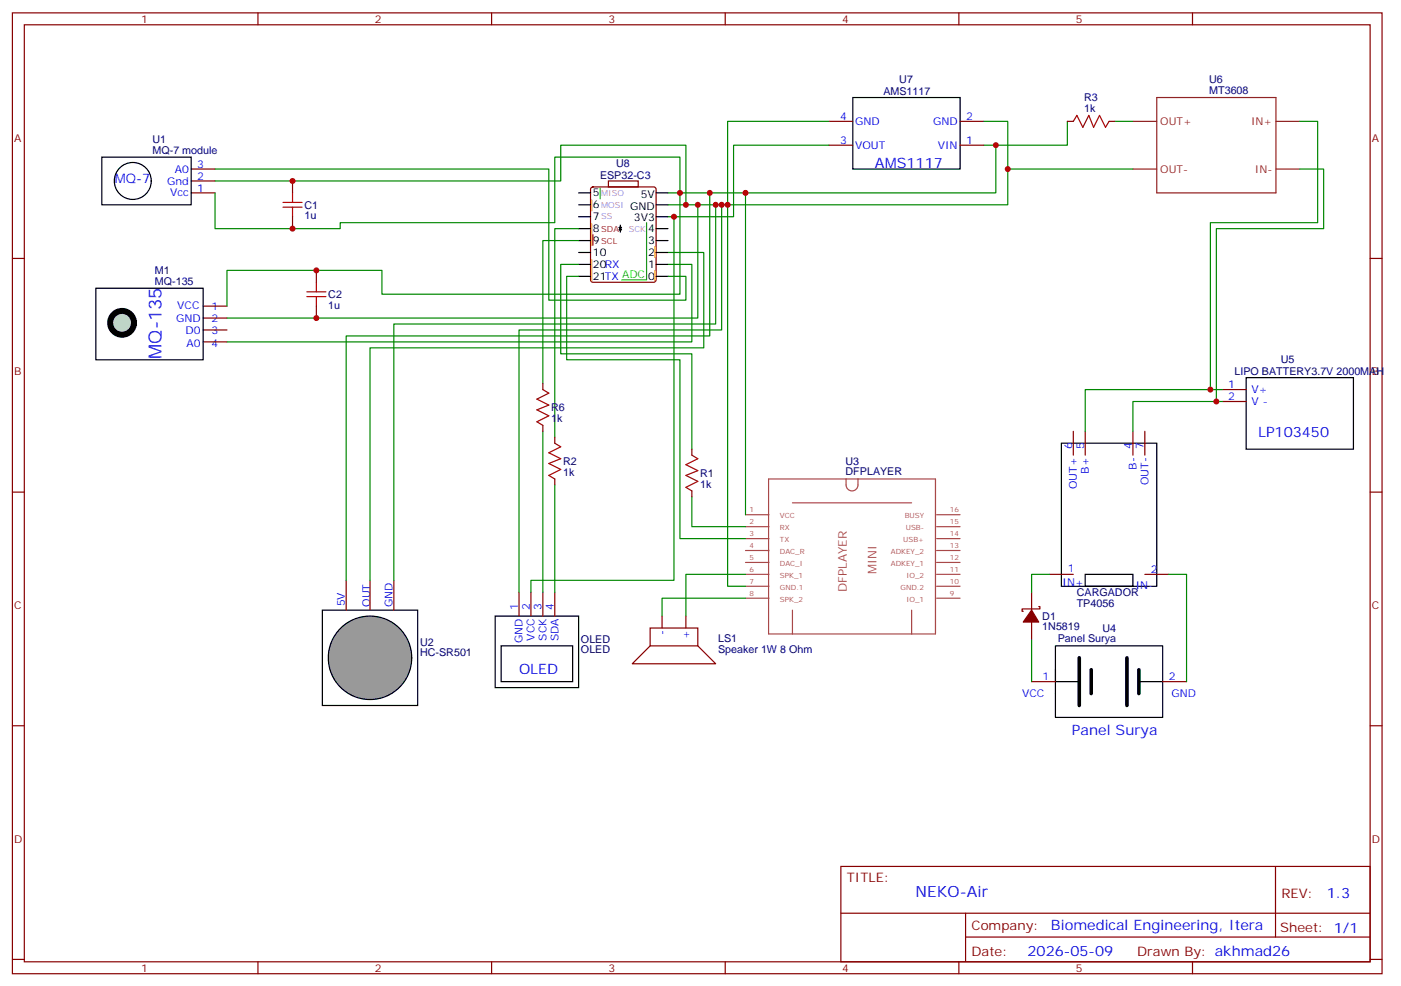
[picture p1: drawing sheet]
<svg xmlns="http://www.w3.org/2000/svg" width="415mm" height="292mm" viewBox="0 0 415 292" stroke-linecap="round" stroke-linejoin="round" font-family="sans-serif">
<g fill="none" stroke="#870000" stroke-width=".35">
<path d="M3.7 3.8h405.3v284.3h-405.3zM7.2 7.3h398.3v277.3h-398.3zM76.3 3.8v3.5M145.5 3.8v3.5M214.6 3.8v3.5M283.8 3.8v3.5M352.9 3.8v3.5M56.6 57.1h7M56.6 53.6h7M56.6 50h7M3.7 76.5h3.5M405.5 76.5h3.5"/>
<path d="M60.1 90.6h7.1M60.1 94.1h7.1M60.1 97.6h7.1M60.1 101.2h7.1M3.7 145.6h3.5M405.5 145.6h3.5M3.7 214.8h3.5M405.5 214.8h3.5M248.8 256.4h156.7v28.2h-156.7zM377.5 256.4v20.9M248.9 270.2h156.5M285.8 277.3h119.6"/>
<path d="M285.8 270.2v14.2M3.7 283.9h3.5M76.3 284.6v3.5M145.5 284.6v3.5M214.6 284.6v3.5M283.8 284.6v3.5M352.9 284.6v3.5M405.5 283.9h3.5"/>
</g>
<g fill="none" stroke="#000" stroke-width=".35">
<path d="M30.1 46.5h26.5v14.1h-26.5zM28.4 85.3h31.7v21.2h-31.7z"/>
<circle cx="39.3" cy="53.6" r="5.5"/>
</g>
<circle cx="36.1" cy="95.5" r="3.5" fill="#ccc" stroke="#000" stroke-width="1.8"/>
<path d="M95.4 180.6h28.2v28.2h-28.2z" fill="none" stroke="#000" stroke-width=".35"/>
<path d="M102.4 171.7v8.9M109.5 171.7v8.9M116.6 171.7v8.9" fill="none" stroke="#870000" stroke-width=".35"/>
<circle cx="109.5" cy="194.7" r="12.3" fill="#999" stroke="#000" stroke-width=".35"/>
<g fill="none" stroke="#000" stroke-width=".35">
<path d="M252.4 28.9h31.7v21.1h-31.7zM171.2 57.1h3.6M194.2 57.1h3.5M171.2 60.6h3.6M171.2 64.1h3.6M171.2 67.7h3.6M171.2 71.2h3.6M171.2 74.7h3.6M171.2 78.2h3.6M183.6 66.6v.7h.3h-.3l.3 .7h-.7l.4-.7h-.4h.4v1.4M194.2 60.6h3.5M194.2 64.1h3.5"/>
<path d="M194.2 67.7h3.5M194.2 71.2h3.5M194.2 74.7h3.5M194.2 78.2h3.5M171.2 81.8h3.6M194.2 81.8h3.5M368.8 111.8h31.7v21.1h-31.7zM314.1 131.2h28.2v42.3h-28.2zM321.2 170h14.1v3.5h-14.1zM146.5 182.3h24.7v21.2h-24.7zM148.3 191.1h21.2v10.6h-21.2zM312.3 198.2v14.1h31.8v-21.2h-31.8v10.6h7.1"/>
<path d="M337 201.7h7.1"/>
</g>
<g fill="none" stroke="#870000" stroke-width=".35">
<path d="M245.3 35.9h7.1M284.1 35.9h7.1M315.9 35.9h1.7M328.2 35.9h1.8M86.6 53.6v3.5M175 55.5l.5-.2h18l.5 .2 .2 .5v26.8l-.3 .5-.4 .2h-18l-.5-.2-.2-.5v-26.8zM180.1 53.6h8.8v1.7h-8.8zM245.3 43h7.1M284.1 43h7.1M86.6 64.1v3.6M93.6 80v3.5M93.6 90.6v3.5"/>
<path d="M160.7 113.5v1.8M361.7 115.3h7.1M361.7 118.8h7.1M160.7 125.9v1.7M164.2 129.4v1.8M204.8 132.9v1.8M317.6 127.6v7.1M321.2 127.6v7.1M335.3 127.6v7.1M338.8 127.6v7.1M164.2 141.7v1.8M204.8 145.3v1.7"/>
<path d="M153.6 175.3v7M157.1 175.3v7M160.7 175.3v7M164.2 175.3v7M305.3 175.3v5.3M307.4 179.5h.4v.7h-5.3v.7h.3M310.6 170h7M338.8 170h7.1M192.4 185.8h14.1v5.3h-14.1zM192.4 191.1l-5.3 5.3h24.7l-5.3-5.3M195.9 182.3v3.5M203 182.3v3.5"/>
<path d="M305.3 184.1v5.3M305.3 201.7h7M344.1 201.7h7.1"/>
</g>
<g fill="none" stroke="#a64a4a" stroke-width=".35">
<path d="M220.6 152.3h7M220.6 155.9h7M220.6 159.4h7M227.5 141.7h49.3v45.9h-49.3zM234.5 148.8h35.3M250.4 141.7a3.2 3.2 0 0 0 .5 3.1 1.76 1.76 0 0 0 1.9 .3 1.76 1.76 0 0 0 1.1-1.6v-1.8M277.2 152.3h6.9M277.2 155.9h6.9M277.2 159.4h6.9M220.6 162.9h7M220.6 166.4h7M220.6 170h7"/>
<path d="M220.6 173.5h7M220.6 177h7M277.2 162.9h6.9M277.2 166.4h6.9M277.2 170h6.9M277.2 173.5h6.9M277.2 177h6.9M234.5 180.6v7M269.8 180.6v7"/>
</g>
<path d="M319.4 194.7v14.1M322.9 198.2v7M333.5 194.7v14.1M337 198.2v7" fill="none" stroke="#000" stroke-width="1.1"/>
<path d="M335.3 35.9h7M342.3 28.9h35.3v28.2h-35.3zM377.6 35.9h7.1M335.3 50h7M377.6 50h7.1" fill="none" stroke="#8c2424" stroke-width=".35"/>
<path d="M305.3 180.6l2.1 3.5h-4.6z" fill="#870000" stroke="#870000" stroke-width=".35"/>
<path d="M177.6 55.7v3.1M191.3 65.9v16.9h-7.4" fill="none" stroke="#0f0" stroke-width=".35"/>
<path d="M175.1 59.2v3.2M193.8 73v3.1M193.8 80v3.2" fill="none" stroke="#f90" stroke-width=".35"/>
<path d="M175.1 66.3v6.3M175.1 76.8v6.4" fill="none" stroke="#ff8700" stroke-width=".35"/>
<path d="M175.5 69.4v3.2" fill="none" stroke="#f00" stroke-width=".35"/>
<g fill="none" stroke="#008700" stroke-width=".35">
<path d="M245.3 35.9h-30v24.7h-17.6M291.2 35.9h7v14.1h37.1M315.9 35.9v7.1h-24.7M330 35.9h5.3M384.7 35.9h5.3v30h-31.8v49.4M63.6 50h98.8v38.8h40.6v-7h-5.3M63.6 57.1v10.6h37.1v-1.8h63.5v-19.4h37v10.6h8.8v42.3h-107.6v72.3M63.6 53.6h102.3v-10.6h37.1v17.6M197.7 57.1h3.5v30h-88.2v-7.1h-45.8v10.6M210 57.1h10.6v95.2M245.3 43h-28.2v21.1h-19.4M294.7 43v14.1h-74.1"/>
<path d="M298.2 50v10.6h-82.9v112.9h5.3M384.7 50h7v17.7h-31.7v51.1M171.2 67.7h-7v61.7M171.2 71.2h-10.5v42.3M171.2 78.2h-5.3v26.5h38.9v28.2M197.7 78.2h7.1v23h-137.6M197.7 74.7h10.6v28.2h-98.8v68.8M199.5 64.1v107.6h-42.4v3.6M206.5 60.6v33.5h-139.3M211.8 60.6v35.3h-95.2v75.8M213.6 60.6v37h-60v77.7M171.2 81.8h-3.5v24.7h33.5v52.9h19.4"/>
<path d="M361.7 115.3h-40.5v12.3M361.7 118.8h-26.4v8.8M160.7 127.6v47.7M164.2 143.5v31.8M204.8 147v8.9h15.8M220.6 170h-17.6v12.3M220.6 177h-24.7v5.3M310.6 170h-5.3v5.3M345.9 170h5.3v31.7M305.3 189.4v12.3"/>
</g>
<path d="M317.6 35.9l1.1-1.8 1.8 3.6 1.7-3.6 1.4 3.6 1.8-3.6 1.8 3.6 1-1.8M83.7 59.9h5.7M86.6 57.1v2.8M83.7 61.3h5.7M86.6 61.3v2.8M90.8 86.4h5.6M90.8 87.8h5.6M93.6 83.5v2.9M93.6 87.8v2.8M160.7 115.3l1.7 1-3.5 1.8 3.5 1.8-3.5 1.4 3.5 1.7-3.5 1.8 1.8 1.1M164.2 131.2l1.7 1-3.5 1.8 3.5 1.7-3.5 1.5 3.5 1.7-3.5 1.8 1.8 1M204.8 134.7l1.7 1-3.5 1.8 3.5 1.8-3.5 1.4 3.5 1.8-3.5 1.7 1.8 1.1" fill="none" stroke="#a10000" stroke-width=".35"/>
<g fill="#c00">
<circle cx="358.2" cy="115.3" r=".88"/>
<circle cx="360" cy="118.8" r=".88"/>
<circle cx="201.2" cy="57.1" r=".88"/>
<circle cx="203" cy="60.6" r=".88"/>
<circle cx="206.5" cy="60.6" r=".88"/>
<circle cx="211.8" cy="60.6" r=".88"/>
<circle cx="199.5" cy="64.1" r=".88"/>
<circle cx="213.6" cy="60.6" r=".88"/>
<circle cx="210" cy="57.1" r=".88"/>
<circle cx="215.3" cy="60.6" r=".88"/>
<circle cx="294.7" cy="43" r=".88"/>
<circle cx="220.6" cy="57.1" r=".88"/>
<circle cx="298.2" cy="50" r=".88"/>
<circle cx="86.6" cy="53.6" r=".88"/>
<circle cx="86.6" cy="67.7" r=".88"/>
<circle cx="93.6" cy="80" r=".88"/>
<circle cx="93.6" cy="94.1" r=".88"/>
</g>
<text font-size="5.3" fill="#00f" x="47.8" y="106.1" transform="rotate(-90 47.8 106.1)">MQ-135</text>
<text font-size="4.6" fill="#00f" x="270.9" y="265.4">NEKO-Air</text>
<g font-size="4.2" fill="#00f">
<text x="258.9" y="49.7">AMS1117</text>
<text x="372.3" y="129.4">LP103450</text>
<text x="153.6" y="199.5">OLED</text>
<text x="317.2" y="217.4">Panel Surya</text>
<text x="392.6" y="265.7">1.3</text>
<text x="311" y="275.2">Biomedical Engineering, Itera</text>
<text x="304.1" y="283">2026-05-09</text>
</g>
<text font-size="3.9" fill="#00f" x="34" y="54.2">MQ-7</text>
<g font-size="3.9" fill="#800">
<text x="250.6" y="261">TITLE:</text>
<text x="379.2" y="265.7">REV:</text>
<text x="287.5" y="275.2">Company:</text>
<text x="378.9" y="275.8">Sheet: 1/1</text>
<text x="287.5" y="282.9">Date:</text>
<text x="336.6" y="282.9">Drawn By: akhmad26</text>
</g>
<g font-size="3.5" fill="#a54b4b">
<text x="259.4" y="170" transform="rotate(-90 259.4 170)">MINI</text>
<text x="250.6" y="175.3" transform="rotate(-90 250.6 175.3)">DFPLAYER</text>
</g>
<g font-size="3.2" fill="#800">
<text x="41.8" y="6.8">1</text>
<text x="110.9" y="6.8">2</text>
<text x="180.1" y="6.8">3</text>
<text x="249.2" y="6.8">4</text>
<text x="318.3" y="6.8">5</text>
<text x="4.2" y="41.9">A</text>
<text x="406" y="41.9">A</text>
<text x="4.2" y="111.1">B</text>
<text x="406" y="111.1">B</text>
<text x="4.2" y="180.2">C</text>
<text x="406" y="180.2">C</text>
<text x="4.2" y="249.3">D</text>
<text x="406" y="249.3">D</text>
<text x="41.8" y="287.6">1</text>
<text x="110.9" y="287.6">2</text>
<text x="180.1" y="287.6">3</text>
<text x="249.2" y="287.6">4</text>
<text x="318.3" y="287.6">5</text>
</g>
<g font-size="3.2" fill="#000080">
<text x="261.4" y="28.2">AMS1117</text>
<text x="266.1" y="24.6">U7</text>
<text x="320.8" y="29.9">R3</text>
<text x="357.9" y="27.8">MT3608</text>
<text x="357.9" y="24.6">U6</text>
<text x="320.8" y="33.1">1k</text>
<text x="45.1" y="45.4">MQ-7 module</text>
<text x="45.1" y="42.4">U1</text>
<text x="177.6" y="52.8">ESP32-C3</text>
<text x="182.4" y="49.3">U8</text>
<text x="90.1" y="64.9">1u</text>
<text x="90.1" y="61.8">C1</text>
<text x="45.8" y="81.2">M1</text>
<text x="45.8" y="84.2">MQ-135</text>
<text x="97.2" y="88.2">C2</text>
<text x="97.2" y="91.4">1u</text>
<text x="379" y="107.5">U5</text>
<text x="365.3" y="111.1">LIPO BATTERY3.7V 2000MAH</text>
<text x="163.1" y="124.9">1k</text>
<text x="163.1" y="121.7">R6</text>
<text x="166.7" y="137.6">R2</text>
<text x="250.2" y="137.7">U3</text>
<text x="166.7" y="140.8">1k</text>
<text x="207.2" y="141.1">R1</text>
<text x="250.2" y="140.7">DFPLAYER</text>
<text x="207.2" y="144.3">1k</text>
<text x="318.7" y="179.5">TP4056</text>
<text x="318.7" y="176.3">CARGADOR</text>
<text x="308.5" y="183.4">D1</text>
<text x="124.3" y="191.1">U2</text>
<text x="171.9" y="190.2">OLED</text>
<text x="212.5" y="190.1">LS1</text>
<text x="308.5" y="186.5">1N5819</text>
<text x="313" y="190.1">Panel Surya</text>
<text x="326.3" y="186.9">U4</text>
<text x="124.3" y="194">HC-SR501</text>
<text x="171.9" y="193.1">OLED</text>
<text x="212.5" y="193.3">Speaker 1W 8 Ohm</text>
</g>
<g font-size="3.2" fill="#00f">
<text x="248.6" y="35.6">4</text>
<text x="285.9" y="35.6">2</text>
<text x="253.1" y="37">GND</text>
<text x="276.1" y="37">GND</text>
<text x="248.6" y="42.6">3</text>
<text x="253.1" y="44">VOUT</text>
<text x="277.5" y="44">VIN</text>
<text x="285.9" y="42.6">1</text>
<text x="51.7" y="51.1">A0</text>
<text x="58.3" y="53.2">2</text>
<text x="58.3" y="49.7">3</text>
<text x="49.4" y="54.6">Gnd</text>
<text x="50.4" y="58.1">Vcc</text>
<text x="58.3" y="56.7">1</text>
<text x="52.1" y="95.2">GND</text>
<text x="52.5" y="91.3">VCC</text>
<text x="62.6" y="91.7">1</text>
<text x="62.6" y="95.2">2</text>
<text x="54.9" y="98.7">D0</text>
<text x="62.6" y="98.7">3</text>
<text x="55.2" y="102.6">A0</text>
<text x="62.6" y="102.6">4</text>
<text x="363.5" y="114.9">1</text>
<text x="363.5" y="118.5">2</text>
<text x="370.4" y="116.3">V+</text>
<text x="370.4" y="119.9">V -</text>
<text x="317.3" y="132.9" transform="rotate(-90 317.3 132.9)">6</text>
<text x="320.8" y="132.9" transform="rotate(-90 320.8 132.9)">5</text>
<text x="334.9" y="132.9" transform="rotate(-90 334.9 132.9)">4</text>
<text x="338.5" y="132.9" transform="rotate(-90 338.5 132.9)">7</text>
<text x="322.2" y="140.2" transform="rotate(-90 322.2 140.2)">B+</text>
<text x="336.3" y="139" transform="rotate(-90 336.3 139)">B-</text>
<text x="339.9" y="143.6" transform="rotate(-90 339.9 143.6)">OUT-</text>
<text x="318.7" y="144.8" transform="rotate(-90 318.7 144.8)">OUT+</text>
<text x="314.5" y="173.5">IN+</text>
<text x="316" y="169.3">1</text>
<text x="340.6" y="169.6">2</text>
<text x="102.1" y="179.4" transform="rotate(-90 102.1 179.4)">5V</text>
<text x="109.5" y="179.6" transform="rotate(-90 109.5 179.6)">OUT</text>
<text x="116.2" y="179.7" transform="rotate(-90 116.2 179.7)">GND</text>
<text x="336.1" y="174.2">IN-</text>
<text x="153.2" y="180.6" transform="rotate(-90 153.2 180.6)">1</text>
<text x="156.8" y="180.6" transform="rotate(-90 156.8 180.6)">2</text>
<text x="160.3" y="180.6" transform="rotate(-90 160.3 180.6)">3</text>
<text x="163.8" y="180.6" transform="rotate(-90 163.8 180.6)">4</text>
<text x="154.7" y="190.3" transform="rotate(-90 154.7 190.3)">GND</text>
<text x="158.2" y="189.6" transform="rotate(-90 158.2 189.6)">VCC</text>
<text x="161.7" y="189.6" transform="rotate(-90 161.7 189.6)">SCK</text>
<text x="165.2" y="189.8" transform="rotate(-90 165.2 189.8)">SDA</text>
<text x="197" y="188" transform="rotate(-90 197 188)">-</text>
<text x="204" y="189.1" transform="rotate(-90 204 189.1)">+</text>
<text x="308.6" y="201.4">1</text>
<text x="345.9" y="201.4">2</text>
<text x="302.5" y="206.3">VCC</text>
<text x="346.7" y="206.3">GND</text>
</g>
<g font-size="3.2" fill="#8d2323">
<text x="343.4" y="37">OUT+</text>
<text x="370.3" y="37">IN+</text>
<text x="343.4" y="51.1">OUT-</text>
<text x="371.4" y="51.1">IN-</text>
</g>
<g font-size="3.2">
<text x="175.5" y="58.1">5</text>
<text x="189.6" y="58.5">5V</text>
<text x="175.5" y="61.7">6</text>
<text x="175.5" y="65.2">7</text>
<text x="186.5" y="62">GND</text>
<text x="187.6" y="65.5">3V3</text>
<text x="175.5" y="68.7">8</text>
<text x="191.8" y="68.7">4</text>
<text x="175.5" y="72.2">9</text>
<text x="175.5" y="75.8">10</text>
<text x="191.8" y="72.2">3</text>
<text x="191.8" y="75.8">2</text>
<text x="175.5" y="79.3">20RX</text>
<text x="175.5" y="82.8">21TX ADC 0</text>
<text x="191.8" y="79.3">1</text>
</g>
<g font-size="2.5" fill="#f0f">
<text x="177.9" y="58.1">MISO</text>
<text x="177.9" y="61.7">MOSI</text>
<text x="177.9" y="64.8">SS</text>
<text x="186.1" y="68.7">SCK</text>
</g>
<g font-size="2.5" fill="#f00">
<text x="177.9" y="68.7">SDA</text>
<text x="177.9" y="72.2">SCL</text>
</g>
<g font-size="2.1" fill="#a54b4b">
<text x="221.8" y="151.6">1</text>
<text x="221.8" y="155.2">2</text>
<text x="230.8" y="153.4">VCC</text>
<text x="267.7" y="153.4">BUSY</text>
<text x="281.1" y="155.2">15</text>
<text x="281.1" y="151.6">16</text>
<text x="221.8" y="158.7">3</text>
<text x="230.8" y="156.9">RX</text>
<text x="230.8" y="160.4">TX</text>
<text x="267.3" y="160.4">USB+</text>
<text x="268.1" y="156.9">USB-</text>
<text x="281.1" y="158.7">14</text>
<text x="221.8" y="162.2">4</text>
<text x="221.8" y="165.7">5</text>
<text x="230.8" y="164">DAC_R</text>
<text x="230.8" y="167.5">DAC_I</text>
<text x="263.6" y="167.5">ADKEY_1</text>
<text x="263.6" y="164">ADKEY_2</text>
<text x="281.1" y="165.7">12</text>
<text x="281.1" y="162.2">13</text>
<text x="221.8" y="169.3">6</text>
<text x="221.8" y="172.8">7</text>
<text x="230.8" y="171">SPK_1</text>
<text x="268.2" y="171">IO_2</text>
<text x="281.1" y="172.8">10</text>
<text x="281.1" y="169.3">11</text>
<text x="221.8" y="176.3">8</text>
<text x="230.8" y="174.5">GND.1</text>
<text x="230.8" y="178.1">SPK_2</text>
<text x="266.5" y="174.5">GND.2</text>
<text x="268.2" y="178.1">IO_1</text>
<text x="281.1" y="176.3">9</text>
</g>
</svg>
